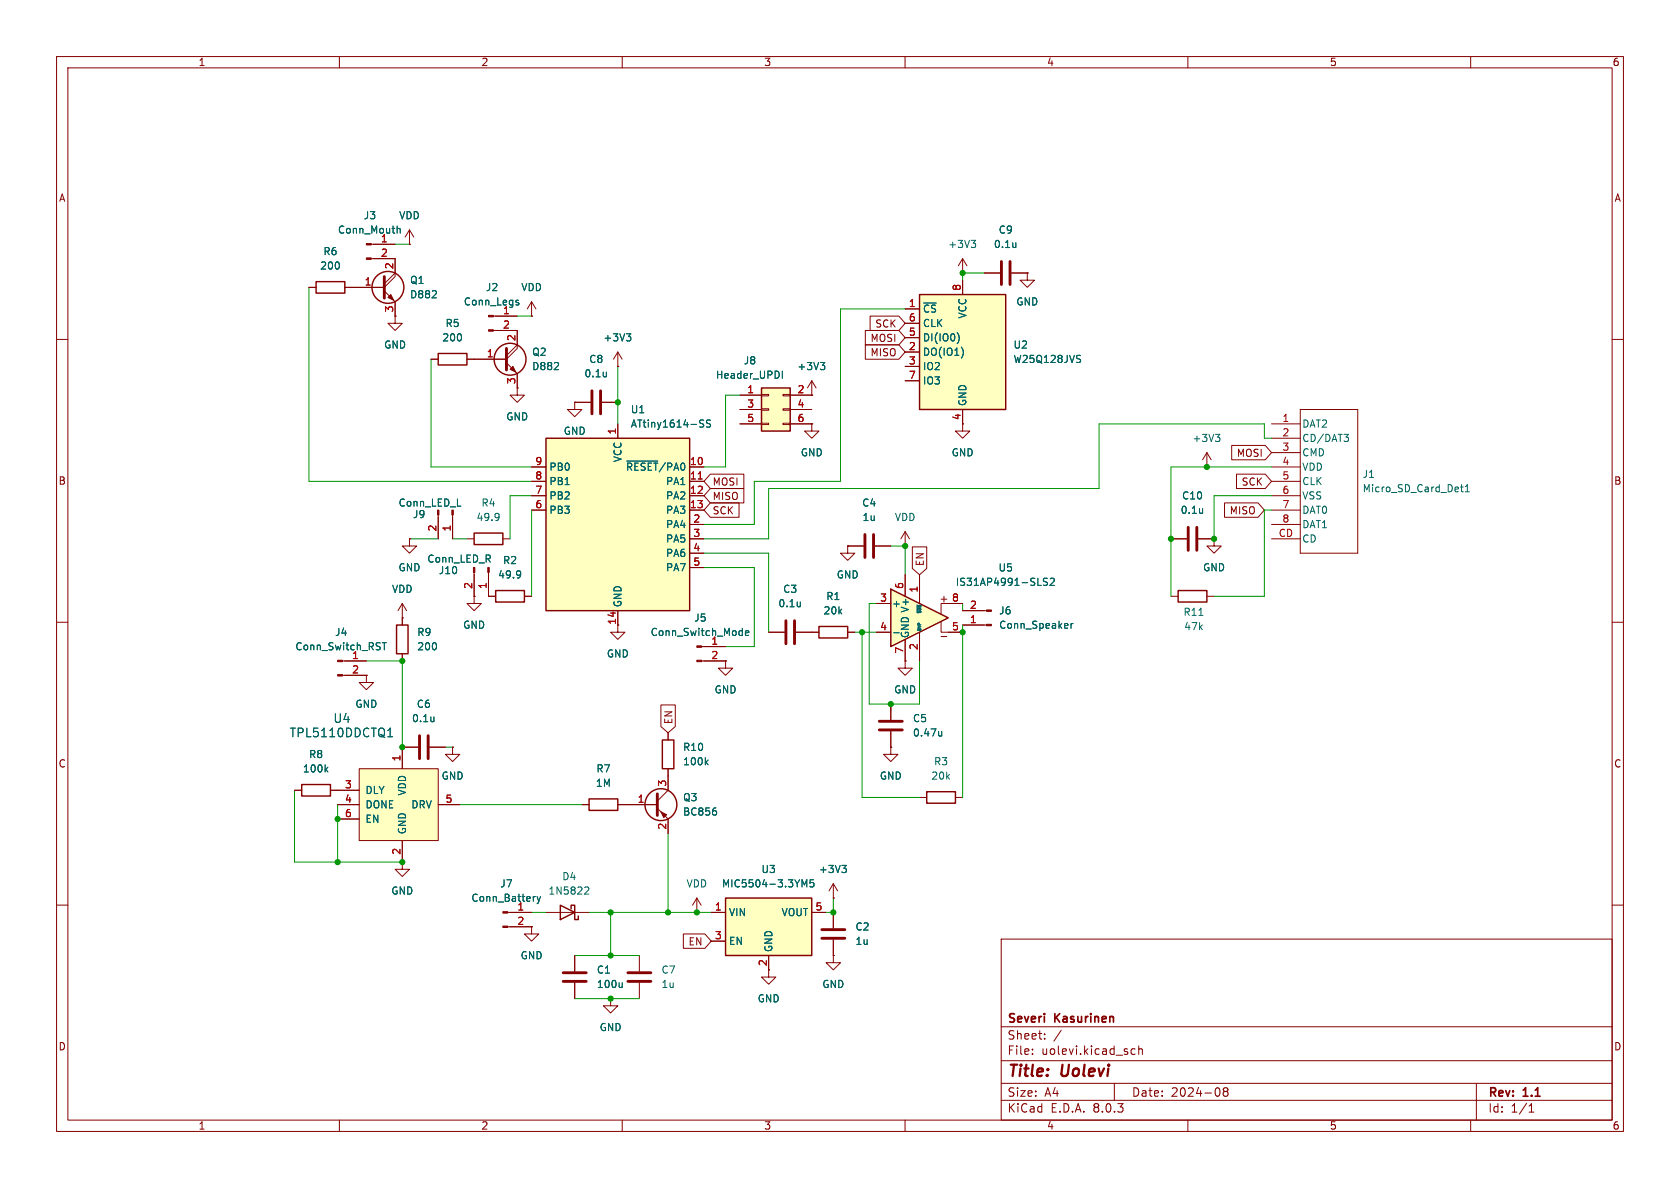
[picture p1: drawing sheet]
<svg xmlns="http://www.w3.org/2000/svg" width="297mm" height="210mm" viewBox="0 0 297 210" stroke-linecap="round" stroke-linejoin="round" font-family="sans-serif">
<g fill="none" stroke="#840000" stroke-width=".18">
<path d="M10 10h277v190h-277zM12 12h273v186h-273zM60 10v2M110 10v2M160 10v2M210 10v2M260 10v2M10 60h2M285 60h2M10 110h2M285 110h2M10 160h2"/>
<path d="M147.3 158.8h.1M147.3 156.2v2.6M147.3 156.2l-.7 1.3M147.3 156.2l.8 1.3M162.6 141h1.2M168.9 141h1.3M285 160h2M94 163.8v1.3h1.2l-1.2 1.3-1.3-1.3h1.3M94 163.8h.1M135.9 171.5v1.2h1.3l-1.3 1.3-1.3-1.3h1.3M147.3 168.9v1.3h1.3l-1.3 1.3-1.3-1.3h1.3M147.3 168.9h.1"/>
<path d="M147.3 161.3v2.8M147.3 166.1v2.8M177 166h108v32h-108zM60 198v2M110 198v2M160 198v2M177 194.5h108M177 191.5h108M177 187.5h108M177 181.5h108M182.5 186.3v.1M182.5 185.5v.1"/>
<path d="M184.7 183.6v.1M184.7 182.8v.1M187.6 182.1l-1.3 2M197 191.5v3M200 186.1l.2 .3 .5-.1M200.7 185.5l-.5-.1-.2 .3M201.3 185.5l.2-.1 .4 .1 .1 .9M201.3 184.9v1.5M210 198v2M215.3 192.3a.94 .94 0 0 1 0 1.5M216.5 192.9l-.3-.2 .3-.4 .5 .1 .1 .2-.3 .3M216.5 192.9l-.3 .3v.3l.3 .3 .5-.1 .1-.2-.1-.4-.2-.2"/>
<path d="M216.5 192.9h.3M260 198v2M261 191.5v6.5M270.3 196.6h.9M270.3 195.5l.4-.4v1.5"/>
</g>
<path d="M163.8 140h5.1v2h-5.1z" fill="none" stroke="#840000" stroke-width=".25"/>
<path d="M145.3 165.9h4.1M145.3 164.3h4.1" fill="none" stroke="#840000" stroke-width=".51"/>
<path d="M148.8 153h.8l-.4 .5M149.4 153.5l.2 .2v.3l-.2 .2" fill="none" stroke="#006464" stroke-width=".18"/>
<path d="M128.3 158.8h15.2v10.1h-15.2z" fill="#ffffc2"/>
<path d="M144.8 110.7h5.1v2.1h-5.1zM128.3 158.8h15.2v10.1h-15.2zM99.1 160l2.5 1.3-2.5 1.3zM101 160.7v-.7h.6v2.6h.6v-.7" fill="none" stroke="#840000" stroke-width=".25"/>
<g fill="none" stroke="#840000" stroke-width=".18">
<path d="M170.2 48.3h.1M170.2 45.7l-.8 1.3M170.2 45.7v2.6M170.2 45.7l.7 1.3M174 48.3h2.8M178.8 48.3h2.8M181.6 48.3v1.2h1.3l-1.3 1.3-1.3-1.3h1.3M181.6 48.3h.1M170.2 74.9v1.3h1.2l-1.2 1.3-1.3-1.3h1.3M149.9 96.5v1.3h1.2l-1.2 1.3-1.3-1.3h1.3M149.9 96.5h.1M143.5 111.8h1.3"/>
<path d="M149.9 111.8h1.2M170.2 108h4.2M170.2 110.5h4.2M80 132.1v1.3h1.3l-1.3 1.2-1.3-1.2h1.3M80 132.1h.1M157.5 132.1v1.3h1.2l-1.2 1.2-1.3-1.2h1.3M157.5 132.1h.1M157.5 124.5v2.8M157.5 129.3v2.8M71.1 152.4v1.3h1.3l-1.3 1.2-1.3-1.2h1.3M71.1 152.4h.1M89.8 161.3h4.2"/>
<path d="M89.8 163.8h4.2M96.5 161.3h7.6M125.7 161.3h2.6M125.7 166.4h2.6M135.9 168.9v2.6M143.5 161.3h2.5"/>
</g>
<g fill="none" stroke="#006464" stroke-width=".18">
<path d="M171.7 42.5h.8l-.4 .5M172.2 43l.3 .2v.3l-.3 .3M179.6 42.9v.9M179.6 43.6l-.1 .1M189.3 110.2v.9M189.7 110.2l-.4 .3M166.5 129.3v.8M166.5 130l-.4 .1M94.9 158.5l.3 .8M95.2 159.3l-.3 .5M95.6 158.5l-.4 .8M103.6 156.8h.4l.1 .4-.8 .9h.8"/>
<path d="M141.8 155.5l.4 .9 .4-.9v1.3M143.8 155.5h-.6v.6l.2-.1 .4 .1 .1 .1-.1 .5-.1 .1-.5-.1"/>
</g>
<g fill="#840000" stroke="#840000" stroke-width=".18">
<path d="M174.4 107.8h.9v.3h-.9z"/>
<path d="M174.4 110.4h.9v.2h-.9z"/>
<path d="M88.9 163.7h.9v.3h-.9z"/>
<path d="M88.9 161.2h.9v.2h-.9z"/>
</g>
<path d="M177 46.2v4.1M178.6 46.2v4.1M155.4 129h4.1M155.4 127.5h4.1" fill="none" stroke="#840000" stroke-width=".51"/>
<path d="M162.6 52.1h15.2v20.3h-15.2z" fill="#ffffc2"/>
<g fill="none" stroke="#840000" stroke-width=".25">
<path d="M162.6 52.1h15.2v20.3h-15.2zM104.1 141.2h5.1v2.1h-5.1z"/>
<circle cx="116.8" cy="142.2" r="2.82"/>
</g>
<g fill="none" stroke="#840000" stroke-width=".18">
<path d="M160 54.6h2.6M160 59.7h2.6M160 57.2h2.6M170.2 49.5v2.6M160 62.2h2.6M160 64.8h2.6M160 67.3h2.6M170.2 72.4v2.5M124.1 116.8h4.2M124.1 114.3h4.2M118.1 137.2v2.5l-1.9 1.9M102.9 142.2h1.2"/>
<path d="M109.2 142.2h7M116.2 142.9l1.9 1.9v2.5M123.2 158.8l-.8 1.2M123.2 158.8v2.5M123.2 158.8l.8 1.2M123.2 161.3h.1"/>
</g>
<path d="M169.3 58.9a1.49 1.49 0 0 1 0 1.8M170.2 61.9v.8M190.6 62.8l.4 .1M190.8 63.5l.2 .2-.2 .4M131.8 111.9l.6-.1-.1-.2-.3-.1-.2 .2v.6h.5M126.6 143.4l.1 .1-.1 .5" fill="none" stroke="#006464" stroke-width=".18"/>
<g fill="#840000" stroke="#840000" stroke-width=".18">
<path d="M123.2 116.7h.9v.3h-.9z"/>
<path d="M123.2 114.2h.9v.2h-.9z"/>
<path d="M116.8 143.5l1.1 .5-.6 .5z"/>
</g>
<path d="M116.2 140.3v3.8" fill="none" stroke="#840000" stroke-width=".51"/>
<path d="M63.5 135.9h14v12.7h-14z" fill="#ffffc2"/>
<g fill="none" stroke="#840000" stroke-width=".18">
<path d="M143.5 74.9v1.3h1.3l-1.3 1.3-1.3-1.3h1.3M143.5 74.9h.1M143.5 69.9h.1M143.5 67.3l-.8 1.3M143.5 67.3v2.6M143.5 67.3l.8 1.3M149.9 96.5h2.8M154.7 96.5h2.8M160 96.5h.1M160 94l-.7 1.3M160 94v2.5M160 94l.8 1.3"/>
<path d="M135.9 111.8h2.8M140.7 111.8h2.8M160 116.8v1.3h1.3l-1.3 1.3-1.3-1.3h1.3M160 116.8h.1M59.7 139.7h3.8M63.5 135.9h14v12.7h-14zM71.1 132.1v3.8M59.7 142.2h3.8M59.7 144.8h3.8M71.1 148.6v3.8M77.5 142.2h3.8M101.6 168.9v2.8"/>
<path d="M101.6 173.7v2.8M107.9 176.5v1.3h1.3l-1.3 1.3-1.2-1.3h1.2M107.9 176.5h.1M113 168.9v2.8M113 173.7v2.8"/>
</g>
<path d="M145 64.1h.8l-.4 .5M145.6 64.6l.2 .2v.3l-.2 .2M141.5 106.4v.9M141.5 107.1l-.1 .1M68.5 130.2h.9M68.7 129.1l.3-.4v1.5M110 173.7v.9M110 174.4l-.2 .2" fill="none" stroke="#006464" stroke-width=".18"/>
<path d="M152.9 94.5v4.1M154.4 94.5v4.1M138.9 109.7v4.1M140.5 109.7v4.1M99.6 173.5h4M99.6 172h4M111 173.5h4.1M111 172h4.1" fill="none" stroke="#840000" stroke-width=".51"/>
<path d="M134.6 68.6h5.1v7.6h-5.1z" fill="#ffffc2"/>
<g fill="none" stroke="#840000" stroke-width=".18">
<path d="M130.8 69.9h3.8M130.8 72.4h3.8M130.8 74.9h3.8M134.6 74.8h1.3v.3h-1.3zM134.6 72.3h1.3v.2h-1.3zM134.6 69.7h1.3v.3h-1.3zM138.4 74.8h1.3v.3h-1.3zM138.4 72.3h1.3v.2h-1.3zM138.4 69.7h1.3v.3h-1.3zM139.7 69.9h3.8M139.7 72.4h3.8M139.7 74.9h3.8"/>
<path d="M224.8 74.9h5.1M224.8 77.5h5.1M229.9 72.4h10.1v25.4h-10.1zM213.4 82.6h.1M213.4 80l-.8 1.3M213.4 80v2.6M213.4 80l.7 1.3M214.6 95.3v1.2h1.3l-1.3 1.3-1.2-1.3h1.2M214.6 95.3h.1M224.8 80h5.1M224.8 82.6h5.1M224.8 85.1h5.1"/>
<path d="M224.8 87.6h5.1M224.8 90.2h5.1M224.8 92.7h5.1M224.8 95.3h5.1M207 105.4h1.3M213.4 105.4h1.2"/>
</g>
<path d="M134.6 68.6h5.1v7.6h-5.1zM208.3 104.4h5.1v2h-5.1z" fill="none" stroke="#840000" stroke-width=".25"/>
<path d="M138.3 65.6v1.3M214.9 76.8h.8l-.5 .5M215.4 77.3l.3 .2v.3l-.3 .2M237.6 76.8h.8l-.4 .5M238.1 77.3l.3 .2v.3l-.3 .2M258.2 86.1h.5M258.4 85.7v1.1l.3 .1M259 86.9h.8M259 86l.4-.3v1.2M212 108.8h.7" fill="none" stroke="#006464" stroke-width=".18"/>
<path d="M157.5 104.1l10.1 5.1-10.1 5.1z" fill="#ffffc2"/>
<g fill="none" stroke="#840000" stroke-width=".18">
<path d="M91.4 58.4v2.6M89.5 64.1l1.9 1.9v2.6M91.4 68.6v1.3h1.3l-1.3 1.2-1.2-1.2h1.2M91.4 68.6h.1M91.4 61v.6l-1.9 1.9h-5.7M91.4 61l-1.9 1.9M101.6 71.1v1.3h1.3l-1.3 1.3-1.3-1.3h1.3M101.6 71.1h.1M101.6 71.1h2.8M106.4 71.1h2.8M109.2 64.8h.1M109.2 62.2l-.7 1.3"/>
<path d="M109.2 62.2v2.6M109.2 62.2l.8 1.3M77.5 91v4.3M80 91v4.3M82.5 95.3h1.3M88.9 95.3h1.3M207 95.3h2.8M211.8 95.3h2.8M60.6 119.4h4.2M60.6 116.8h4.2M64.8 119.4v1.3h1.2l-1.2 1.2-1.3-1.2h1.3M64.8 119.4h.1"/>
<path d="M71.1 109.2h.1M71.1 106.7l-.7 1.3M71.1 106.7v2.5M71.1 106.7l.8 1.3M83.8 101.2v4.2M86.4 101.2v4.2h1.2M92.7 105.4h1.3M154.9 106.7h2.6M154.9 111.8h2.6M160 101.6v3.8M160 113v3.8M162.6 101.6v5.1"/>
<path d="M162.6 111.8v5M166.4 109.9v1.9h3.8M166.4 112.5h1M166.4 105.9h1M166.9 105.4v1M170.2 106.7h-3.8v1.9M52.1 139.7h1.2M58.4 139.7h1.3M71.1 132.1h2.8M75.9 132.1h2.8"/>
</g>
<g fill="none" stroke="#840000" stroke-width=".25">
<path d="M83.8 94.2h5.1v2.1h-5.1zM87.6 104.4h5.1v2h-5.1zM157.5 104.1l10.1 5.1-10.1 5.1zM53.3 138.7h5.1v2h-5.1z"/>
<circle cx="90.2" cy="63.5" r="2.82"/>
</g>
<g fill="none" stroke="#006464" stroke-width=".18">
<path d="M110.7 59h.8l-.4 .5M111.3 59.5l.2 .2v.3l-.2 .3M107.2 65.8v.8M107.2 66.5l-.1 .1M88.1 90.8l.1 .1a1.07 1.07 0 0 1-.1 1M88.2 91.3l-.1 .2M212.6 89.9v.8M212.6 90.6l-.1 .1M67.6 113.6h.7M67.9 113.6v1.3M91.9 101h.1a1.07 1.07 0 0 1-.1 1.1M92 101.5l-.1 .1"/>
<path d="M158 111.9h1M162.1 107v1.4M162.3 110.6l.2 .2-.2 .2M162.3 111.2v.2h.5M162.3 110.2v.3h.5M185.2 102.3l-.5-.1-.2 .1v.4l.6 .2 .1 .3-.3 .3-.4-.1M185.7 102.3l.4-.1 .3 .4-.8 .9h.8M57.6 136l.4 .5M58 135.6l-.5 .5M76.7 126.7v.9M76.7 127.5h.1"/>
</g>
<path d="M89.5 61.6v3.8M104.6 69.1v4.1M106.2 69.1v4.1M210.1 93.2v4.1M211.6 93.2v4.1M74.2 130v4.1M75.7 130v4.1" fill="none" stroke="#840000" stroke-width=".51"/>
<g fill="#840000" stroke="#840000" stroke-width=".18">
<path d="M90.2 65.3l.5-.5 .5 1z"/>
<path d="M59.7 119.3h.9v.2h-.9z"/>
<path d="M59.7 116.7h.9v.3h-.9z"/>
<path d="M77.3 90.2h.3v.8h-.3z"/>
<path d="M79.9 90.2h.2v.8h-.2z"/>
<path d="M83.7 100.3h.2v.9h-.2z"/>
<path d="M86.2 100.3h.3v.9h-.3z"/>
</g>
<path d="M96.5 77.5h25.4v30.5h-25.4z" fill="#ffffc2"/>
<g fill="none" stroke="#840000" stroke-width=".25">
<path d="M55.9 49.8h5.1v2h-5.1zM77.5 62.5h5v2h-5zM96.5 77.5h25.4v30.5h-25.4zM70.1 110.5h2v5.1h-2zM117.1 130.8h2v5.1h-2z"/>
<circle cx="68.6" cy="50.8" r="2.82"/>
</g>
<g fill="none" stroke="#840000" stroke-width=".18">
<path d="M54.6 50.8h1.3M65.6 45.7h4.2v2.6M65.6 43.2h4.2M67.9 51.4l1.9 1.9v2.6M69.8 48.3v.6l-1.9 1.9h-6.9M69.8 55.9v1.3h1.3l-1.3 1.2-1.2-1.2h1.2M69.8 55.9h.1M69.8 48.3l-1.9 1.9M72.4 43.2h.1M72.4 40.6l-.8 1.3M72.4 40.6v2.6M72.4 40.6l.8 1.3"/>
<path d="M87.2 58.4h4.2v2.6M87.2 55.9h4.2M94 55.9h.1M94 53.3l-.8 1.3M94 53.3v2.6M94 53.3l.7 1.3M153 58.4h5.9l1.1 1.3-1.1 1.3h-5.9zM153.8 55.9h5.1l1.1 1.3-1.1 1.2h-5.1zM160 54.6h2.6M160 59.7h2.6M160 57.2h2.6M170.2 49.5v2.6"/>
<path d="M174 48.3h2.8M178.8 48.3h2.8M181.6 48.3h.1M76.2 63.5h1.3M82.5 63.5h7M91.4 68.6h.1M91.4 66v2.6M101.6 71.1h.1M101.6 71.1h2.8M106.4 71.1h2.8M109.2 64.8h.1M109.2 74.9v2.6"/>
<path d="M130.8 69.9h3.8M130.8 72.4h3.8M130.8 74.9h3.8M139.7 69.9h3.8M139.7 72.4h3.8M139.7 74.9h3.8M143.5 74.9h.1M143.5 69.9h.1M153 61h5.9l1.1 1.2-1.1 1.3h-5.9zM160 62.2h2.6M160 64.8h2.6M160 67.3h2.6"/>
<path d="M170.2 72.4v2.5M217.7 78.7h6l1.1 1.3-1.1 1.3h-6zM72.4 95.3v1.2h1.3l-1.3 1.3-1.3-1.3h1.3M72.4 95.3h.1M77.5 91.4v3.9M80 91.4v3.9M94 82.6h2.5M94 85.1h2.5M94 87.6h2.5M94 90.2h2.5M121.9 82.6h2.6M121.9 85.1h2.6"/>
<path d="M121.9 87.6h2.6M121.9 90.2h2.6M121.9 92.7h2.6M121.9 95.3h2.6M121.9 97.8h2.6M125.6 86.4h5.9v2.5h-5.9l-1.1-1.3zM125.6 88.9h5.1v2.5h-5.1l-1.1-1.2zM125.6 83.8h5.9v2.6h-5.9l-1.1-1.3zM149.9 96.5h.1M149.9 96.5h2.8M154.7 96.5h2.8M161.3 96.7h2.5v3.8l-1.2 1.1-1.3-1.1z"/>
<path d="M207 95.3h2.8M211.8 95.3h2.8M214.6 95.3h.1M216.5 88.9h5.9l1.1 1.3-1.1 1.2h-5.9zM218.6 83.8h5.1l1.1 1.3-1.1 1.3h-5.1zM61 116.8h3.8M61 119.4h3.8M64.8 119.4h.1M71.1 109.2h.1M71.1 109.2v1.3M71.1 115.6v1.2M83.8 105.4v1.3h1.3l-1.3 1.3-1.3-1.3h1.3"/>
<path d="M83.8 105.4h.1M83.8 101.6v3.8M86.4 101.6v3.8h1.2M92.7 105.4h1.3M109.2 108v3.8h1.3l-1.3 1.2-1.3-1.2h1.3M121.9 100.3h2.6M124.5 114.3h3.8M124.5 116.8h3.8M128.3 116.8v1.3h1.2l-1.2 1.3-1.3-1.3h1.3M128.3 116.8h.1M135.9 111.8h2.8M140.7 111.8h4.1"/>
<path d="M149.9 111.8h1.2M154.9 111.8h2.6M154.9 106.7h2.6M160 116.8h.1M160 101.6v3.8M160 113v3.8M162.6 101.6v5.1M162.6 111.8v5M167.6 111.8h2.6M167.6 106.7h2.6M170.2 110.5h3.8M170.2 108h3.8"/>
<path d="M52.1 139.7h1.2M58.4 139.7h5.1M73.9 132.1h-2.8v3.8M75.9 132.1h2.8M80 132.1h.1M116.8 124.6h2.6v3.8l-1.3 1.1-1.3-1.1zM118.1 129.5v1.3M118.1 135.9v3.8M157.5 132.1h.1M157.5 124.5v2.8M157.5 129.3v2.8M59.7 142.2h3.8"/>
<path d="M59.7 144.8h3.8M71.1 152.4h.1M71.1 148.6v3.8M77.5 142.2h3.8M102.9 142.2h1.2M109.2 142.2h7M118.1 144.8v2.5M147.3 158.8h.1M90.2 161.3h3.8M90.2 163.8h3.8M94 163.8h.1M101.6 168.9v2.8"/>
<path d="M101.6 173.7v2.8M107.9 176.5h.1M120.8 165.1h3.8l1.1 1.3-1.1 1.2h-3.8zM125.7 161.3h2.6M125.7 166.4h2.6M135.9 168.9v2.6M143.5 161.3h2.5M147.3 168.9h.1M147.3 161.3v2.8M147.3 166.1v2.8"/>
</g>
<g fill="none" stroke="#006464" stroke-width=".18">
<path d="M70.3 40.4h.4l.1 .8M91.4 53.5l.3 .1v.1l-.1 .2h-.3M91.4 53.1h.3M110.7 59h.8l-.4 .5M111.3 59.5l.2 .2v.3l-.2 .3M169.3 58.9a1.49 1.49 0 0 1 0 1.8M179.6 42.9v.9M179.6 43.6l-.1 .1M107.2 65.8v.8M107.2 66.5l-.1 .1M123.8 74.8l.5 .2 .1 .3-.2 .2-.5-.1M123.8 74.3h.6"/>
<path d="M125.6 74.3l-.5-.1-.1 .2v.3l.5 .3 .1 .3-.2 .2-.5-.1M138.3 65.6v1.3M145 64.1h.8l-.4 .5M145.6 64.6l.2 .2v.3l-.2 .2M170.2 61.9v.8M190.6 62.8l.4 .1M190.8 63.5l.2 .2-.2 .4M110.8 81.5h5.5M212.6 89.9v.8M212.6 90.6l-.1 .1M67.6 113.6h.7M67.9 113.6v1.3"/>
<path d="M91.9 101h.1a1.07 1.07 0 0 1-.1 1.1M92 101.5l-.1 .1M131.8 111.9l.6-.1-.1-.2-.3-.1-.2 .2v.6h.5M141.5 106.4v.9M141.5 107.1l-.1 .1M158 111.9h1M162.1 107v1.4M162.3 110.6l.2 .2-.2 .2M162.3 111.2v.2h.5M162.3 110.2v.3h.5M185.2 102.3l-.5-.1-.2 .1v.4l.6 .2 .1 .3-.3 .3-.4-.1M185.7 102.3l.4-.1 .3 .4-.8 .9h.8"/>
<path d="M189.3 110.2v.9M189.7 110.2l-.4 .3M57.6 136l.4 .5M58 135.6l-.5 .5M68.5 130.2h.9M68.7 129.1l.3-.4v1.5M76.7 126.7v.9M76.7 127.5h.1M124.8 134.7l.4 .5M125.2 134.4l-.5 .4M166.5 129.3v.8M166.5 130l-.4 .1"/>
<path d="M94.9 158.5l.3 .8M95.2 159.3l-.3 .5M95.6 158.5l-.4 .8M126.6 143.4l.1 .1-.1 .5M141.8 155.5l.4 .9 .4-.9v1.3M143.8 155.5h-.6v.6l.2-.1 .4 .1 .1 .1-.1 .5-.1 .1-.5-.1M148.8 153h.8l-.4 .5M149.4 153.5l.2 .2v.3l-.2 .2M110 173.7v.9M110 174.4l-.2 .2"/>
</g>
<path d="M123.4 84.7h.8" fill="none" stroke="#a90000" stroke-width=".18"/>
<path d="M67.9 48.9v3.8" fill="none" stroke="#840000" stroke-width=".51"/>
<g fill="#840000" stroke="#840000" stroke-width=".18">
<path d="M68.6 52.6l.5-.5 .5 1z"/>
<path d="M64.8 45.6h.8v.2h-.8z"/>
<path d="M64.8 43.1h.8v.2h-.8z"/>
<path d="M86.4 58.3h.8v.2h-.8z"/>
<path d="M86.4 55.8h.8v.2h-.8z"/>
</g>
<g fill="none" stroke="#009600" stroke-width=".18">
<path d="M54.6 50.8v34.3h39.4M69.8 43.2h2.6M91.4 55.9h2.6M160 54.6h-11.4v30.5h-15.3v7.6h-8.8M174 48.3h-3.8v1.2M76.2 63.5v19.1h17.8M109.2 64.8v10.1M130.8 69.9h-2.5v12.7h-3.8M224.8 77.5h-1.3v-2.6h-29.2v11.5h-58.4v8.9h-11.4M72.4 95.3h5.1M80 95.3h2.5M94 87.6h-3.8v7.7"/>
<path d="M94 90.2v15.2M124.5 97.8h11.4v14M157.5 96.5h2.5v5.1M224.8 82.6h-17.8v22.8M224.8 90.2h-1.3v15.2h-8.9M224.8 87.6h-10.2v7.7M64.8 116.8h6.3v15.3M124.5 100.3h8.8v14h-5M151.1 111.8h3.8M152.4 111.8v29.2h10.2M154.9 106.7h-1.2v17.8h8.9v-7.7M170.2 106.7v1.3"/>
<path d="M170.2 110.5v30.5M52.1 139.7v12.7h19M78.7 132.1h1.3M157.5 124.5v1.2M59.7 142.2v10.2M81.3 142.2h21.6M118.1 147.3v14M147.3 158.8v2.5h-1.3M94 161.3h2.5M101.6 176.5h11.4M101.6 168.9h11.4M104.1 161.3h21.6"/>
<path d="M107.9 161.3v7.6"/>
</g>
<g fill="#009600" stroke="#009600" stroke-width=".18">
<circle cx="147.3" cy="161.3" r=".46"/>
<circle cx="107.9" cy="161.3" r=".46"/>
<circle cx="71.1" cy="152.4" r=".46"/>
<circle cx="71.1" cy="132.1" r=".46"/>
<circle cx="123.2" cy="161.3" r=".46"/>
<circle cx="118.1" cy="161.3" r=".46"/>
<circle cx="107.9" cy="168.9" r=".46"/>
<circle cx="107.9" cy="176.5" r=".46"/>
<circle cx="109.2" cy="71.1" r=".46"/>
<circle cx="152.4" cy="111.8" r=".46"/>
<circle cx="157.5" cy="124.5" r=".46"/>
<circle cx="213.4" cy="82.6" r=".46"/>
<circle cx="170.2" cy="111.8" r=".46"/>
<circle cx="207" cy="95.3" r=".46"/>
<circle cx="214.6" cy="95.3" r=".46"/>
<circle cx="59.7" cy="144.8" r=".46"/>
<circle cx="59.7" cy="152.4" r=".46"/>
<circle cx="71.1" cy="116.8" r=".46"/>
<circle cx="160" cy="96.5" r=".46"/>
<circle cx="170.2" cy="48.3" r=".46"/>
</g>
<g font-size="2.8" fill="#840000">
<text x="178" y="190.9">Title:</text>
<text x="187.7" y="190.9">Uolevi</text>
</g>
<g font-size="2.1" fill="#006464">
<text x="51.1" y="130.5">TPL5110DDCTQ1</text>
<text x="58.9" y="128">U4</text>
</g>
<g font-size="2.1" fill="#840000">
<text x="178" y="184">Sheet:</text>
<text x="178" y="181.2">Severi</text>
<text x="186.5" y="181.2">Kasurinen</text>
<text x="178" y="186.7">File:</text>
<text x="184.1" y="186.7">uolevi.kicad_sch</text>
<text x="178" y="196.9">KiCad</text>
<text x="178" y="194.1">Size:</text>
<text x="184.7" y="194.1">A4</text>
<text x="185.7" y="196.9">E.D.A.</text>
<text x="193.3" y="196.9">8.0.3</text>
<text x="200" y="194.1">Date:</text>
<text x="207" y="194.1">2024-08</text>
<text x="263" y="194.3">Rev:</text>
<text x="263" y="196.9">Id:</text>
<text x="267.1" y="196.9">1/1</text>
<text x="269.4" y="194.3">1.1</text>
</g>
<g font-size="1.8" fill="#840000">
<text x="35" y="11.9">1</text>
<text x="85" y="11.9">2</text>
<text x="135" y="11.9">3</text>
<text x="185" y="11.9">4</text>
<text x="235" y="11.9">5</text>
<text x="285" y="11.9">6</text>
<text x="10.3" y="35.9">A</text>
<text x="285.3" y="35.9">A</text>
<text x="154.6" y="58.1">SCK</text>
<text x="153.8" y="63.2">MISO</text>
<text x="153.8" y="60.6">MOSI</text>
<text x="218.6" y="81">MOSI</text>
<text x="10.3" y="85.9">B</text>
<text x="125.9" y="88.6">MISO</text>
<text x="125.9" y="86">MOSI</text>
<text x="219.4" y="86">SCK</text>
<text x="285.3" y="85.9">B</text>
<text x="125.9" y="91.1">SCK</text>
<text x="217.3" y="91.1">MISO</text>
<text x="163.5" y="100.2" transform="rotate(-90 163.5 100.2)">EN</text>
<text x="109" y="110.5" transform="rotate(-90 109 110.5)">14</text>
<text x="119.1" y="128.1" transform="rotate(-90 119.1 128.1)">EN</text>
<text x="10.3" y="135.9">C</text>
<text x="285.3" y="135.9">C</text>
<text x="121.6" y="167.3">EN</text>
<text x="10.3" y="185.9">D</text>
<text x="285.3" y="185.9">D</text>
<text x="35" y="199.9">1</text>
<text x="85" y="199.9">2</text>
<text x="135" y="199.9">3</text>
<text x="185" y="199.9">4</text>
<text x="235" y="199.9">5</text>
<text x="285" y="199.9">6</text>
</g>
<g font-size="1.8" fill="#006464">
<text x="59.6" y="41.5">Conn_Mouth</text>
<text x="64.2" y="39">J3</text>
<text x="70.5" y="39">VDD</text>
<text x="176.5" y="41.5">C9</text>
<text x="56.5" y="47.9">200</text>
<text x="57.1" y="45.3">R6</text>
<text x="167.5" y="44">+3V3</text>
<text x="175.6" y="44">0.1u</text>
<text x="72.4" y="52.9">D882</text>
<text x="72.4" y="50.4">Q1</text>
<text x="85.8" y="51.7">J2</text>
<text x="92.1" y="51.7">VDD</text>
<text x="78.7" y="58">R5</text>
<text x="81.9" y="54.2">Conn_Legs</text>
<text x="163.1" y="55.5">~{CS}</text>
<text x="163.1" y="58">CLK</text>
<text x="171" y="56.4" transform="rotate(-90 171 56.4)">VCC</text>
<text x="179.6" y="54.2">GND</text>
<text x="67.8" y="61.8">GND</text>
<text x="78.1" y="60.6">200</text>
<text x="94" y="65.6">D882</text>
<text x="94" y="63.1">Q2</text>
<text x="104.1" y="64.4">C8</text>
<text x="106.6" y="60.6">+3V3</text>
<text x="131.4" y="64.6">J8</text>
<text x="140.9" y="65.6">+3V3</text>
<text x="163.1" y="63.1">DO(IO1)</text>
<text x="163.1" y="65.6">IO2</text>
<text x="163.1" y="60.6">DI(IO0)</text>
<text x="179.1" y="64.4">W25Q128JVS</text>
<text x="179.1" y="61.8">U2</text>
<text x="103.2" y="66.9">0.1u</text>
<text x="126.5" y="67.2">Header_UPDI</text>
<text x="163.1" y="68.2">IO3</text>
<text x="171" y="71.9" transform="rotate(-90 171 71.9)">GND</text>
<text x="89.4" y="74.5">GND</text>
<text x="99.6" y="77.1">GND</text>
<text x="111.4" y="73.3">U1</text>
<text x="111.4" y="75.8">ATtiny1614-SS</text>
<text x="230.1" y="75.8">DAT2</text>
<text x="97" y="83.4">PB0</text>
<text x="110.1" y="81.8" transform="rotate(-90 110.1 81.8)">VCC</text>
<text x="110.6" y="83.4">~{RESET}/PA0</text>
<text x="141.5" y="80.9">GND</text>
<text x="168.1" y="80.9">GND</text>
<text x="210.7" y="78.3">+3V3</text>
<text x="230.1" y="78.3">CD/DAT3</text>
<text x="230.1" y="80.9">CMD</text>
<text x="230.1" y="83.4">VDD</text>
<text x="70.4" y="89.8">Conn_LED_L</text>
<text x="85" y="89.8">R4</text>
<text x="97" y="88.5">PB2</text>
<text x="97" y="86">PB1</text>
<text x="117.6" y="86">PA1</text>
<text x="117.6" y="88.5">PA2</text>
<text x="152.3" y="89.8">C4</text>
<text x="208.9" y="88.5">C10</text>
<text x="230.1" y="86">CLK</text>
<text x="230.1" y="88.5">VSS</text>
<text x="240.8" y="84.7">J1</text>
<text x="240.8" y="87.2">Micro_SD_Card_Det1</text>
<text x="72.9" y="91.8">J9</text>
<text x="84.1" y="92.3">49.9</text>
<text x="97" y="91">PB3</text>
<text x="117.6" y="91">PA3</text>
<text x="117.6" y="93.6">PA4</text>
<text x="152.4" y="92.3">1u</text>
<text x="158.1" y="92.3">VDD</text>
<text x="208.6" y="91">0.1u</text>
<text x="230.1" y="91">DAT0</text>
<text x="230.1" y="93.6">DAT1</text>
<text x="70.4" y="101.2">GND</text>
<text x="75.4" y="99.7">Conn_LED_R</text>
<text x="77.5" y="101.7">J10</text>
<text x="88.8" y="99.9">R2</text>
<text x="117.6" y="96.1">PA5</text>
<text x="117.6" y="98.7">PA6</text>
<text x="117.6" y="101.2">PA7</text>
<text x="176.4" y="101.2">U5</text>
<text x="212.6" y="101.2">GND</text>
<text x="230.1" y="96.1">CD</text>
<text x="69.2" y="105">VDD</text>
<text x="88" y="102.5">49.9</text>
<text x="110.1" y="107.4" transform="rotate(-90 110.1 107.4)">GND</text>
<text x="137.5" y="107.5">0.1u</text>
<text x="138.4" y="105">C3</text>
<text x="146" y="106.3">R1</text>
<text x="147.8" y="102.5">GND</text>
<text x="157.6" y="107.5">+</text>
<text x="168.9" y="103.8">IS31AP4991-SLS2</text>
<text x="59.1" y="112.6">J4</text>
<text x="73.7" y="112.6">R9</text>
<text x="81.8" y="111.4">GND</text>
<text x="114.9" y="112.6">Conn_Switch_Mode</text>
<text x="122.6" y="110.1">J5</text>
<text x="145.5" y="108.8">20k</text>
<text x="160.9" y="112.9" transform="rotate(-90 160.9 112.9)">GND V+</text>
<text x="176.5" y="108.8">J6</text>
<text x="176.5" y="111.4">Conn_Speaker</text>
<text x="209.1" y="109.1">R11</text>
<text x="209.2" y="111.6">47k</text>
<text x="52.1" y="115.2">Conn_Switch_RST</text>
<text x="73.7" y="115.2">200</text>
<text x="107.2" y="116.4">GND</text>
<text x="62.7" y="125.3">GND</text>
<text x="73.6" y="125.3">C6</text>
<text x="126.2" y="122.8">GND</text>
<text x="158" y="122.8">GND</text>
<text x="72.7" y="127.9">0.1u</text>
<text x="161.3" y="127.9">C5</text>
<text x="161.3" y="130.4">0.47u</text>
<text x="53.4" y="136.8">100k</text>
<text x="54.5" y="134.2">R8</text>
<text x="105.3" y="136.8">R7</text>
<text x="120.7" y="132.9">R10</text>
<text x="120.7" y="135.5">100k</text>
<text x="165" y="135.5">R3</text>
<text x="64.5" y="140.6">DLY</text>
<text x="64.5" y="143.1">DONE</text>
<text x="72" y="140.7" transform="rotate(-90 72 140.7)">VDD</text>
<text x="72.6" y="143.1">DRV</text>
<text x="78" y="138">GND</text>
<text x="105.2" y="139.3">1M</text>
<text x="120.7" y="141.8">Q3</text>
<text x="155.4" y="138">GND</text>
<text x="164.5" y="138">20k</text>
<text x="64.5" y="145.6">EN</text>
<text x="72" y="147.6" transform="rotate(-90 72 147.6)">GND</text>
<text x="120.7" y="144.4">BC856</text>
<text x="99.3" y="155.8">D4</text>
<text x="134.5" y="154.5">U3</text>
<text x="144.7" y="154.5">+3V3</text>
<text x="69.1" y="158.3">GND</text>
<text x="83.2" y="159.6">Conn_Battery</text>
<text x="88.3" y="157.1">J7</text>
<text x="96.9" y="158.3">1N5822</text>
<text x="121.3" y="157.1">VDD</text>
<text x="127.5" y="157.1">MIC5504-3.3YM5</text>
<text x="128.8" y="162.2">VIN</text>
<text x="128.8" y="167.2">EN</text>
<text x="138.1" y="162.2">VOUT</text>
<text x="151.1" y="164.7">C2</text>
<text x="151.1" y="167.2">1u</text>
<text x="91.9" y="169.8">GND</text>
<text x="105.4" y="172.3">C1</text>
<text x="116.8" y="172.3">C7</text>
<text x="136.8" y="168.4" transform="rotate(-90 136.8 168.4)">GND</text>
<text x="105.4" y="174.9">100u</text>
<text x="116.8" y="174.9">1u</text>
<text x="133.9" y="177.4">GND</text>
<text x="145.3" y="174.9">GND</text>
<text x="105.9" y="182.5">GND</text>
</g>
<g font-size="1.8" fill="#a90000">
<text x="67.2" y="42.9">1</text>
<text x="67.2" y="45.5">2</text>
<text x="69.6" y="47.7" transform="rotate(-90 69.6 47.7)">2</text>
<text x="64.4" y="50.5">1</text>
<text x="169.9" y="51.5" transform="rotate(-90 169.9 51.5)">8</text>
<text x="69.6" y="55.3" transform="rotate(-90 69.6 55.3)">3</text>
<text x="88.8" y="55.6">1</text>
<text x="88.8" y="58.2">2</text>
<text x="160.6" y="54.4">1</text>
<text x="160.6" y="59.4">5</text>
<text x="160.6" y="56.9">6</text>
<text x="86" y="63.2">1</text>
<text x="91.2" y="60.4" transform="rotate(-90 91.2 60.4)">2</text>
<text x="160.6" y="62">2</text>
<text x="160.6" y="64.5">3</text>
<text x="91.2" y="68" transform="rotate(-90 91.2 68)">3</text>
<text x="132" y="69.6">1</text>
<text x="140.9" y="69.6">2</text>
<text x="160.6" y="67.1">7</text>
<text x="109" y="76.9" transform="rotate(-90 109 76.9)">1</text>
<text x="132" y="72.1">3</text>
<text x="132" y="74.7">5</text>
<text x="140.9" y="72.1">4</text>
<text x="140.9" y="74.7">6</text>
<text x="169.9" y="74.4" transform="rotate(-90 169.9 74.4)">4</text>
<text x="226.6" y="74.7">1</text>
<text x="226.6" y="77.2">2</text>
<text x="94.5" y="82.3">9</text>
<text x="121.9" y="82.3">10</text>
<text x="226.6" y="79.8">3</text>
<text x="226.6" y="82.3">4</text>
<text x="94.5" y="89.9">6</text>
<text x="94.5" y="87.4">7</text>
<text x="94.5" y="84.8">8</text>
<text x="121.9" y="84.8">11</text>
<text x="121.9" y="87.4">12</text>
<text x="121.9" y="89.9">13</text>
<text x="226.6" y="84.8">5</text>
<text x="226.6" y="87.4">6</text>
<text x="226.6" y="89.9">7</text>
<text x="77.2" y="94.1" transform="rotate(-90 77.2 94.1)">2</text>
<text x="79.8" y="94.1" transform="rotate(-90 79.8 94.1)">1</text>
<text x="122.5" y="92.5">2</text>
<text x="122.5" y="95">3</text>
<text x="226" y="95">CD</text>
<text x="226.6" y="92.5">8</text>
<text x="122.5" y="97.5">4</text>
<text x="122.5" y="100.1">5</text>
<text x="83.6" y="104.2" transform="rotate(-90 83.6 104.2)">2</text>
<text x="86.1" y="104.2" transform="rotate(-90 86.1 104.2)">1</text>
<text x="155.5" y="106.4">3</text>
<text x="159.8" y="104.2" transform="rotate(-90 159.8 104.2)">6</text>
<text x="162.3" y="104.8" transform="rotate(-90 162.3 104.8)">1</text>
<text x="168.2" y="106.4">8</text>
<text x="171.4" y="107.7">2</text>
<text x="155.5" y="111.5">4</text>
<text x="168.2" y="111.5">5</text>
<text x="171.4" y="110.2">1</text>
<text x="62.2" y="116.6">1</text>
<text x="62.2" y="119.1">2</text>
<text x="125.7" y="114">1</text>
<text x="125.7" y="116.6">2</text>
<text x="159.8" y="115.6" transform="rotate(-90 159.8 115.6)">7</text>
<text x="162.3" y="115" transform="rotate(-90 162.3 115)">2</text>
<text x="70.9" y="134.7" transform="rotate(-90 70.9 134.7)">1</text>
<text x="60.9" y="139.4">3</text>
<text x="60.9" y="142">4</text>
<text x="78.7" y="142">5</text>
<text x="112.6" y="142">1</text>
<text x="117.9" y="139.1" transform="rotate(-90 117.9 139.1)">3</text>
<text x="60.9" y="144.5">6</text>
<text x="117.9" y="146.8" transform="rotate(-90 117.9 146.8)">2</text>
<text x="70.9" y="151.2" transform="rotate(-90 70.9 151.2)">2</text>
<text x="91.4" y="161">1</text>
<text x="126.3" y="161">1</text>
<text x="144.1" y="161">5</text>
<text x="91.4" y="163.6">2</text>
<text x="126.3" y="166.1">3</text>
<text x="135.6" y="170.9" transform="rotate(-90 135.6 170.9)">2</text>
</g>
<g font-size=".7" fill="#006464">
<text x="163" y="111.6" transform="rotate(-90 163 111.6)">BYP</text>
<text x="163" y="108.7" transform="rotate(-90 163 108.7)">~{SDB}</text>
</g>
</svg>
